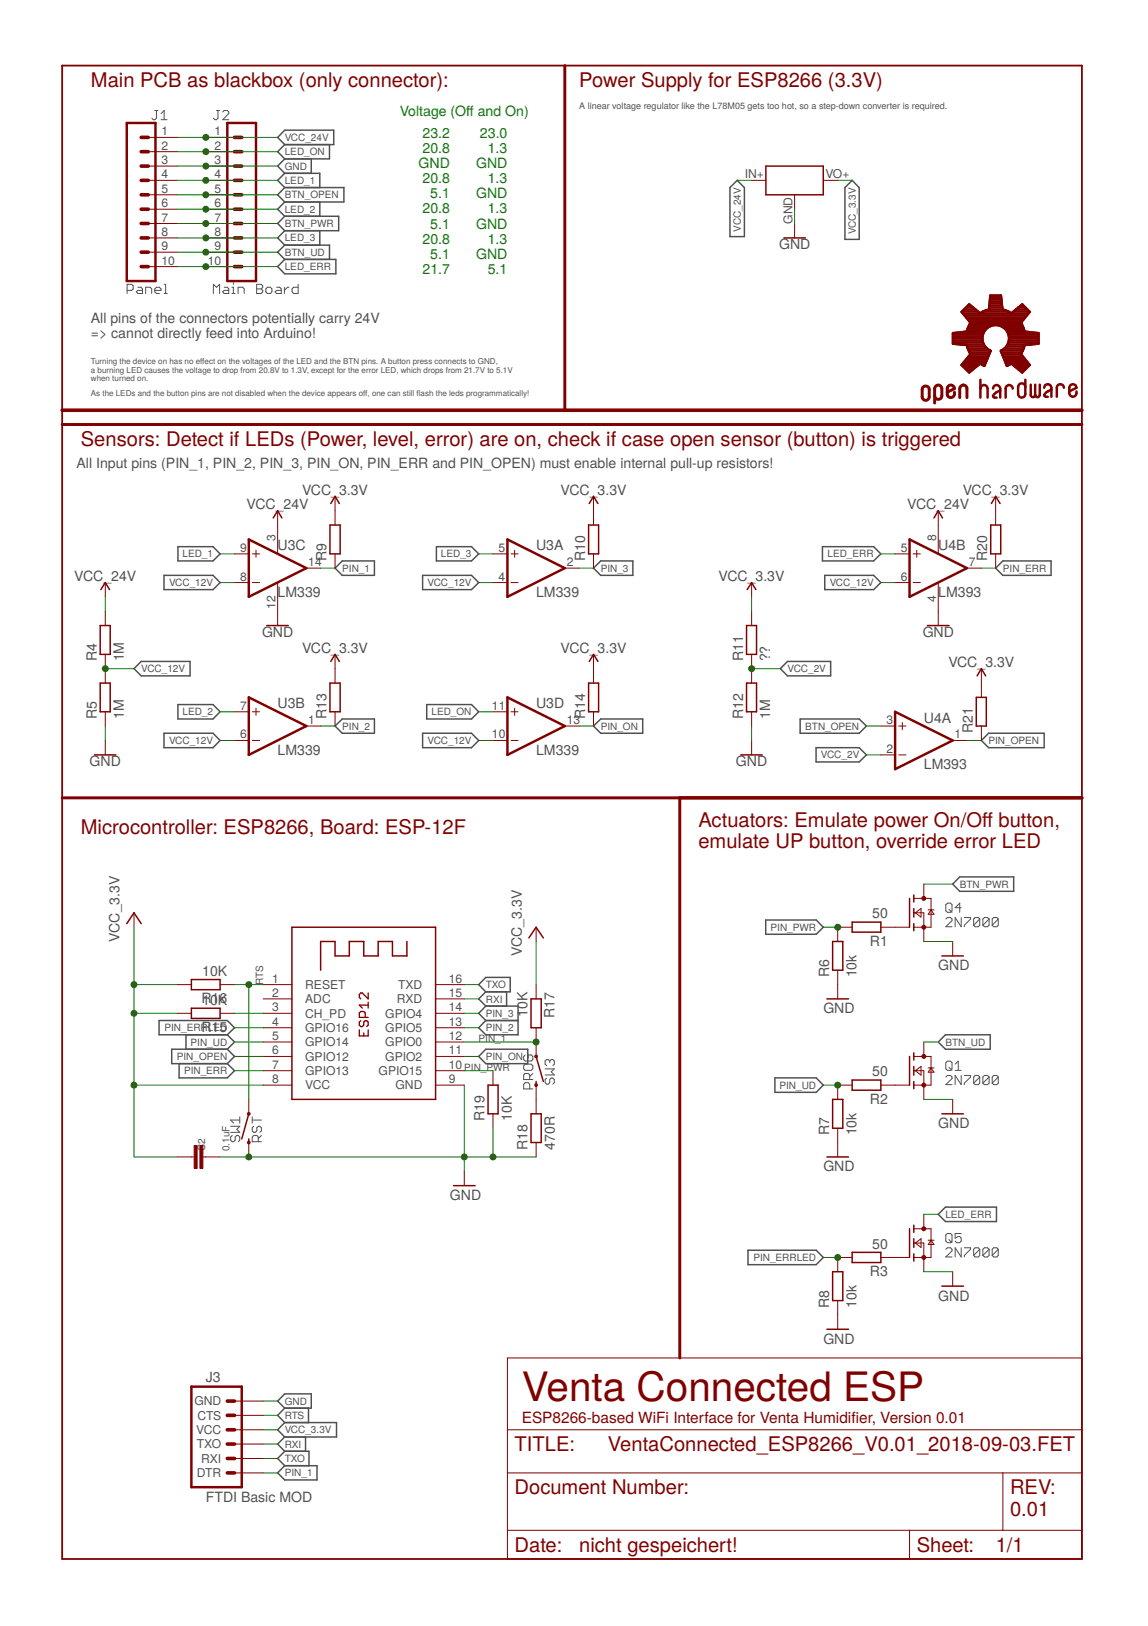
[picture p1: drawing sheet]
<svg xmlns="http://www.w3.org/2000/svg" width="148mm" height="210mm" viewBox="0 0 148 210" stroke-linecap="round" stroke-linejoin="round" font-family="sans-serif">
<g fill="none" stroke="#505050" stroke-width=".13">
<path d="M20 14.3h.4M20.2 14.3v1l-.2 .2h-.2l-.2-.2M20.8 15.5h.8M20.8 14.7l.4-.4v1.2M27.9 14.3h.4M28.1 14.3v1l-.2 .2h-.2l-.2-.2M28.7 14.5l.2-.2h.4l.2 .2v.2l-.8 .8h.8M16.4 37.5h.6l.2-.2v-.4l-.2-.2h-.6v1.2M17.8 37.1h.4l.2 .2v.6h-.6l-.2-.2 .2-.2h.6M18.8 37.9v-.8h.6l.2 .2v.6M20 37.5h.8v-.2l-.2-.2h-.4l-.2 .2v.4l.2 .2h.4M21.2 37.9h.4"/>
<path d="M21.2 36.7h.2v1.2M27.5 37.9v-1.2l.4 .4 .4-.4v1.2M28.9 37.1h.4l.2 .2v.6h-.6l-.2-.2 .2-.2h.6M29.9 37.1h.2v.8M29.9 37.9h.4M30.1 36.5v.2M30.7 37.9v-.8h.6l.2 .2v.6M33.1 36.7h.6l.2 .2v.2l-.2 .2 .2 .2v.2l-.2 .2h-.6zM33.1 37.3h.6M34.5 37.1h.4l.2 .2v.4l-.2 .2h-.4l-.2-.2v-.4zM35.7 37.1h.4l.2 .2v.6h-.6l-.2-.2 .2-.2h.6M36.7 37.1v.8"/>
<path d="M37.3 37.1h-.2l-.4 .4M38.5 36.7v1.2h-.6l-.2-.2v-.4l.2-.2h.6M122.1 118.6l.2-.2h.4l.2 .2v.3l-.8 .7h.8M122.1 116.8l.2-.2h.4l.2 .2v.8l-.2 .2h-.4l-.2-.2zM122.5 117.4l.4 .4M124.1 118.4v1.2l-.8-1.2v1.2M124.1 117.2h-.8l.6-.6v1.2M124.5 118.4h.8v.2l-.8 .8v.2M126.4 118.6v.8l-.1 .2h-.4l-.2-.2M126.4 118.6l-.1-.2h-.4l-.2 .2v.8M126.4 118.6l-.7 .8M127.7 118.6v.8l-.3 .2h-.3l-.2-.2"/>
<path d="M127.7 118.6l-.3-.2h-.3l-.2 .2v.8M127.7 118.6l-.8 .8M128.8 118.6v.8l-.1 .2h-.5l-.1-.2M128.8 118.6l-.1-.2h-.5l-.1 .2v.8M128.8 118.6l-.7 .8M67.8 136.2l-.2 .2v.4l.2 .2h.8l.2-.2v-.4l-.2-.2h-.4v.4M67.8 137.4h.8l.2 .2v.4l-.2 .2h-.8l-.2-.2v-.4zM68.4 139.4v-.6l-.2-.2h-.4l-.2 .2v.6h1.2M68.8 138.6l-.4 .4M70.4 138h1.1l-.4 .4 .4 .4h-1.1M70.5 139.2l-.1 .2v.4l.1 .2h.3l.2-.2v-.4l.1-.2h.3l.1 .2v.4l-.1 .2M71 137l-.2-.2h-.3l-.1 .2v.4l.1 .2"/>
<path d="M71 137v.2M71 137l.1-.2h.3l.1 .2v.4l-.1 .2M122.1 137.2l.2-.2h.4l.2 .2v.8l-.2 .2h-.4l-.2-.2zM122.1 139l.2-.2h.4l.2 .2v.2l-.8 .8h.8M122.5 137.8l.4 .4M123.3 138.2h.8M123.3 137.4l.4-.4v1.2M124.1 138.8v1.2l-.8-1.2v1.2M124.5 138.8h.8v.2l-.8 .8v.2M126.4 139l-.1-.2h-.4l-.2 .2v.8M126.4 139v.8l-.1 .2h-.4l-.2-.2M126.4 139l-.7 .8"/>
<path d="M127.7 139l-.3-.2h-.3l-.2 .2v.8M127.7 139v.8l-.3 .2h-.3l-.2-.2M127.7 139l-.8 .8M128.8 139l-.1-.2h-.5l-.1 .2v.8M128.8 139v.8l-.1 .2h-.5l-.1-.2M128.8 139l-.7 .8M29.8 145.4h1.1l-.3 .4 .3 .4h-1.1M30 146.6l-.2 .2v.4l.2 .2h.2l.2-.2v-.4l.2-.2h.2l.1 .2v.4l-.1 .2M30.9 144.6h-1.1l.4 .4M30.9 144.2v.8M32.6 144.2v.8M32.6 144.6h1.1"/>
<path d="M32.7 145.4l-.1 .2v.4l.1 .2h.2l.2-.2v-.4l.2-.2h.2l.2 .2v.4l-.2 .2M33.3 147.4v-.6l-.2-.2h-.4l-.1 .2v.6h1.1M33.7 146.6l-.4 .4M68.4 140.6v-.6l-.2-.2h-.4l-.2 .2v.6h1.2M122.1 159.4l.2-.2h.4l.2 .2v.8l-.2 .2h-.4l-.2-.2zM124.1 159.2h-.8v.6l.4-.2h.2l.2 .2v.4l-.2 .2h-.4l-.2-.2M122.1 161.3l.2-.2h.4l.2 .2v.2l-.8 .8h.8M122.5 160l.4 .4M124.1 161.1v1.2l-.8-1.2v1.2M124.5 161.1h.8v.2l-.8 .8v.2M126.4 161.3l-.1-.2h-.4l-.2 .2v.8M126.4 161.3v.8l-.1 .2h-.4l-.2-.2"/>
<path d="M126.4 161.3l-.7 .8M127.7 161.3l-.3-.2h-.3l-.2 .2v.8M127.7 161.3v.8l-.3 .2h-.3l-.2-.2M127.7 161.3l-.8 .8M128.8 161.3l-.1-.2h-.5l-.1 .2v.8M128.8 161.3v.8l-.1 .2h-.5l-.1-.2M128.8 161.3l-.7 .8"/>
</g>
<g fill="none" stroke="#505050" stroke-width=".19">
<path d="M36.7 18.7l-.9 .9 .9 .9M36.7 16.8h6.4v1.9h-6.4l-.9-1zM42.5 18.7v1.8h-5.8M36.7 20.5l-.9 .9 .9 1M36.7 22.4h4.6v1.8M36.7 31.6h5.8v1.9M36.7 22.4l-.9 .9 .9 .9M36.7 24.2h7.7v1.9h-7.7M36.7 26.1l-.9 .9 .9 .9M36.7 27.9h7v1.9h-7M36.7 29.8l-.9 .9 .9 .9M36.7 33.5h6.6v1.8h-6.6l-.9-.9z"/>
<path d="M36.7 24.2l-.9 .9 .9 1M36.7 27.9l-.9 1 .9 .9M36.7 31.6l-.9 1 .9 .9M40.2 20.5v1.9M41.3 26.1v1.8M41.3 29.8v1.8M95.1 23.3l1 .9v6.3h-1.9v-6.3zM110 23.3l.9 .9v6.7h-1.8v-6.7zM21.2 74.3h6.3l.9 .9-.9 .9h-6.3zM23 70.6h4.5l.9 .9-.9 .9h-4.5zM44.2 72.4h4.1v1.9h-4.1l-1-1zM54.5 74.3h6.4l.9 .9-.9 .9h-6.4z"/>
<path d="M56.3 70.6h4.6l.9 .9-.9 .9h-4.6zM77.5 72.4h4.2v1.9h-4.2l-.9-1zM106.2 70.6h6.6l.9 .9-.9 .9h-6.6zM106.4 74.3h6.4l.9 .9-.9 .9h-6.4zM129.4 72.4h6.3v1.9h-6.3l-.9-1zM18.2 85.4h6.3v1.8h-6.3l-.9-.9zM21.2 94.7h6.3l.9 .9-.9 .9h-6.3zM23 91h4.5l.9 .9-.9 .9h-4.5zM43.2 93.7l1-.9h4.1v1.9h-4.1zM54.5 94.7h6.4l.9 .9-.9 .9h-6.4zM55.1 91h5.8l.9 .9-.9 .9h-5.8zM76.6 93.7l.9-.9h5.5v1.9h-5.5z"/>
<path d="M101.6 85.4h5.6v1.8h-5.6l-.9-.9zM103.3 92.8h7.6l.9 .9-.9 1h-7.6zM105.3 96.5h5.6l.9 1-.9 .9h-5.6zM127.6 94.7h7.2v1.8h-7.2l-.9-.9zM98.8 118.8h6.5l1 .9-1 .9h-6.5zM123.9 113.2h6.9v1.9h-6.9l-.9-1zM20.5 131.7h8.8l1 1-1 .9h-8.8zM23.1 137.3v1.8h6.2l1-.9-1-.9M24 133.6v1.8M29.3 133.6l1 .9-1 .9M29.3 135.4h-7.1v1.9h7.1M29.3 135.4l1 1-1 .9"/>
<path d="M62.7 135.4h5.4v1.9h-5.4l-.9-.9zM62.7 129.9h4.2v3.7h-4.2l-.9-.9 .9-1M62.7 131.7h4.2M62.7 129.9l-.9 .9 .9 .9M62.7 126.2h3.1v1.8h-3.1l-.9-.9zM62.7 128l-.9 .9 .9 1M65.4 128v1.9M100 139.1h5.3l1 1-1 .9h-5.3zM121.1 134.5l.9-.9h5.8v1.8h-5.8zM121.1 156.8l.9-1h6.6v1.9h-6.6zM36.7 179.9h3.5v1.9h-3.5l-.9-.9zM96.5 161.4h8.8l1 .9-1 1h-8.8z"/>
<path d="M36.7 183.6l-.9 1 .9 .9M36.7 183.6h6.7v1.9h-6.7M36.7 189.2h4.2v1.9h-4.2l-.9-1zM36.7 187.3l-.9 1 .9 .9M36.7 187.3h3.2v1.9M36.7 185.5l-.9 .9 .9 .9M36.7 181.8l-.9 .9 .9 .9M39.4 185.5v1.8M39.8 181.8v1.8"/>
</g>
<path d="M72.9 8.5v44.5M8 54.8h131.6M119.1 50a.47 .47 0 0 1 .5-.1 .47 .47 0 0 1 .3 .4v.9a.46 .46 0 0 1-.4 .5 .46 .46 0 0 1-.5-.5v-.9zM120.6 51.1a.47 .47 0 0 0 .5 .5 .47 .47 0 0 0 .5-.5v-.9a.47 .47 0 0 0-.5-.5 .47 .47 0 0 0-.5 .5v1.8M122.3 50.6l.9-.4a.47 .47 0 0 0-.5-.5 .47 .47 0 0 0-.4 .5v.7a.49 .49 0 0 0 .6 .4 .49 .49 0 0 0 .3-.7M123.9 51.3v-1.1a.47 .47 0 0 1 .4-.5 .47 .47 0 0 1 .5 .5v1.1M8 103h79.7v72.3" fill="none" stroke="#800000" stroke-width=".38"/>
<g fill="none" stroke="#800000" stroke-width=".47">
<path d="M18.2 19.6h.9M18.2 17.7h.9M30.3 19.6h.9M30.3 17.7h.9M18.2 27h.9M18.2 30.7h.9M18.2 34.4h.9M18.2 23.3h.9M18.2 25.1h.9M18.2 28.9h.9M18.2 32.6h.9M18.2 21.4h.9"/>
<path d="M30.3 27h.9M30.3 30.7h.9M30.3 34.4h.9M30.3 23.3h.9M30.3 25.1h.9M30.3 28.9h.9M30.3 32.6h.9M30.3 21.4h.9M8 53h131.6M87.7 103h51.9M29.3 186.4h1M29.3 188.3h1"/>
<path d="M29.3 190.1h1M29.3 182.7h1M29.3 184.6h1M29.3 180.9h1"/>
</g>
<g fill="none" stroke="#800000" stroke-width=".19">
<path d="M98.8 21.4h7.5v3.7h-7.5zM101.2 30.7h2.7M13 76.1l.6-.9 .5 .9M35.3 66.9l.5-1 .6 1M42.6 67.8h1.3v3.7h-1.3zM42.7 65l.5-.9 .6 .9M76 67.8h1.3v3.7h-1.3zM76.1 65l.5-.9 .6 .9M96.4 76.1l.6-.9 .6 .9M120.5 66.9l.6-1 .5 1M127.9 67.8h1.3v3.7h-1.3zM128 65l.5-.9 .6 .9"/>
<path d="M12.2 97.5h2.8M12.9 80.8h1.3v3.7h-1.3zM12.9 88.2h1.3v3.7h-1.3zM34.4 80.8h2.8M42.6 88.2h1.3v3.7h-1.3zM42.7 85.4l.5-.9 .6 .9M76 88.2h1.3v3.7h-1.3zM76.1 85.4l.5-.9 .6 .9M95.6 97.5h2.8M96.4 80.8h1.2v3.7h-1.2zM96.4 88.2h1.2v3.7h-1.2zM119.7 80.8h2.8"/>
<path d="M126 90h1.3v3.7h-1.3zM126.1 87.2l.6-.9 .5 .9M16.4 119.2l.9-1.4 .9 1.4M37.7 119.7h18.5v22.2h-18.5zM110 119h3.7v1.3h-3.7zM117.4 116v3.7M117.9 115.5v.9M117.9 117.3v1.1M117.9 119.2v.9M24.7 130.2h3.7v1.3h-3.7zM24.7 126.4h3.7v1.4h-3.7zM52.5 121.5v1.9h-1.8v-1.9h-1.9v1.9h-1.9v-1.9h-1.8v1.9h-1.9v-1.9h-1.8v3.7"/>
<path d="M68.3 121.1l.9-1.4 .9 1.4M68.5 128.9h1.3v3.8h-1.3zM69.2 139.6v.5M69.2 136.4l.9 3.2M106.7 128.9h2.8M107.5 121.5h1.3v3.7h-1.3zM110 139.4h3.7v1.3h-3.7zM117.4 136.4v3.7M117.9 135.9v.9M117.9 137.7v1.1M117.9 139.6v.9M121.6 123.4h2.7"/>
<path d="M32.1 147v.5M32.1 143.8l-.9 3.2M58.5 153.1h2.8M63 140.1h1.3v3.7h-1.3zM68.5 143.8h1.3v3.7h-1.3zM106.7 149.4h2.8M107.5 141.9h1.3v3.7h-1.3zM117.4 158.6v3.7M117.9 158.2v.9M117.9 159.9v1.1M121.6 143.8h2.7M106.7 171.6h2.8"/>
<path d="M107.5 164.2h1.3v3.7h-1.3zM110 161.7h3.7v1.3h-3.7zM117.9 161.9v.9M121.6 166h2.7"/>
</g>
<g fill="none" stroke="#800000" stroke-width=".13">
<path d="M19.1 19.6h3.8M19.1 17.7h3.8M26.6 19.6h3.7M26.6 17.7h3.7M19.1 34.4h3.8M19.1 30.7h3.8M19.1 27h3.8M19.1 23.3h3.8M19.1 32.6h3.8M19.1 28.9h3.8M19.1 25.1h3.8M19.1 21.4h3.8"/>
<path d="M26.6 34.4h3.7M26.6 30.7h3.7M26.6 27h3.7M26.6 23.3h3.7M26.6 32.6h3.7M26.6 28.9h3.7M26.6 25.1h3.7M26.6 21.4h3.7M97 23.3h1.8M102.6 25.1v1.9M102.6 28.9v1.8M106.3 23.3h1.8"/>
<path d="M13.6 75.2v1.8M13.6 78.9v1.9M30.3 71.5h1.8M30.3 75.2h1.8M32.6 71.5h.9M32.6 75.2h.9M33 71v.9M35.8 65.9v5.6M35.8 75.2v5.6M39.5 73.3h1.9M43.2 64.1v3.7M43.2 71.5v1.8"/>
<path d="M63.6 71.5h1.9M63.6 75.2h1.9M66 71.5h.9M66 75.2h.9M66.4 71v.9M72.9 73.3h1.9M76.6 64.1v3.7M76.6 71.5v1.8M97 75.2v1.8M97 78.9v1.9M115.5 71.5h1.9M115.5 75.2h1.9"/>
<path d="M117.9 71.5h.9M117.9 75.2h.9M118.3 71v.9M121.1 65.9v5.6M121.1 75.2v5.6M124.8 73.3h1.9M128.5 64.1v3.7M128.5 71.5v1.8M13.6 84.5v3.7M13.6 91.9v1.8M13.6 95.6v1.9M30.3 95.6h1.8"/>
<path d="M30.3 91.9h1.8M32.6 95.6h.9M32.6 91.9h.9M33 91.4v1M39.5 93.7h1.9M43.2 84.5v3.7M43.2 91.9v1.8M63.6 95.6h1.9M63.6 91.9h1.9M66 95.6h.9M66 91.9h.9M66.4 91.4v1"/>
<path d="M72.9 93.7h1.9M76.6 84.5v3.7M76.6 91.9v1.8M97 84.5v3.7M97 91.9v1.8M97 95.6v1.9M113.7 93.7h1.8M113.7 97.5h1.8M116 93.7h.9M116 97.5h.9M116.5 93.3v.9M123 95.6h1.8"/>
<path d="M126.7 86.3v3.7M126.7 93.7v1.9M17.3 117.8v1.9M69.2 119.7v1.8M110 119.7h-1.9v1.8M113.7 119.7h3.7M117.9 116h2.3v3.7h-2.3M117.9 117.8h1.3v3.7M118.1 117.8l.8-.5v1.1zM119.2 114.1v1.9M119.8 117.5h.7M120.2 117.5l.3 .5h-.7z"/>
<path d="M22.9 127.1h1.8M22.9 130.8h1.8M28.4 127.1h1.9M28.4 130.8h1.9M34 127.1h3.7M34 128.9h3.7M34 130.8h3.7M34 132.7h3.7M34 134.5h3.7M34 136.4h3.7M34 138.2h3.7M56.2 127.1h3.7"/>
<path d="M56.2 128.9h3.7M56.2 130.8h3.7M56.2 132.7h3.7M56.2 134.5h3.7M56.2 136.4h3.7M56.2 138.2h3.7M63.6 138.2v1.9M69.2 127.1v1.8M69.2 132.7v3.7M108.1 125.2v3.7M117.9 136.4h2.3v3.7h-2.3M117.9 138.2h1.3v3.7"/>
<path d="M118.1 138.2l.8-.5v1.1zM119.2 134.5v1.9M119.8 137.9h.7M120.2 137.9l.3 .5h-.7zM123 121.5v1.9M22.9 149.4h2.2M26.2 149.4h2.2M32.1 141.9v1.9M32.1 147.5v1.9M34 140.1h3.7M56.2 140.1h3.7M59.9 151.2v1.9"/>
<path d="M63.6 143.8v1.8M69.2 140.1v3.7M69.2 147.5v1.9M108.1 145.6v3.8M110 140.1h-1.9v1.8M113.7 140.1h3.7M117.9 158.6h2.3v3.7h-2.3M119.2 156.8v1.8M123 141.9v1.9M65.5 175.3h74.1v26h-74.1zM108.1 167.9v3.7M110 162.3h-1.9v1.9"/>
<path d="M113.7 162.3h3.7M117.9 160.5h1.3v3.7M118.1 160.5l.8-.6v1.1zM119.8 160.1h.7M120.2 160.1l.3 .6h-.7zM123 164.2v1.8M30.3 190.1h3.7M30.3 188.3h3.7M30.3 186.4h3.7M30.3 184.6h3.7M30.3 182.7h3.7M30.3 180.9h3.7"/>
<path d="M65.5 190.1h74.1M65.5 184.6h74.1M65.5 197.5h74.1M117.4 197.5v3.8M129.4 190.1v7.4"/>
</g>
<g fill="none" stroke="#800000" stroke-width=".32">
<path d="M16.4 15.9h3.7v20.4h-3.7zM29.3 15.9h3.7v20.4h-3.7zM124.4 40h1.5M124.7 39.7h.9M125 39.4h.2M127.7 40l-1.2 .4M127.7 40l.1-1.8h1.4l.2 1.8M127.7 40h1.7M127.7 39.7h1.6M127.7 39.4h1.6M127.7 39.2h1.6M127.8 38.9h1.5"/>
<path d="M127.8 38.6h1.4M127.8 38.4h1.4M129.4 40l1.1 .4M131.1 40h1.5M131.4 39.7h.9M131.8 39.4h.3M123 44.2h3.9M123 43.9h3.8M123 43.7h3.8M123 43.4h3.8M123 43.1h3.9M124 44.5h3"/>
<path d="M124.1 47.1h2.2M124.2 40.2h2M124.3 42.9h2.7M124.3 40.5h8.4M124.3 46.8h2.9M124.4 47.4h1.5M124.5 40.7h8M124.6 46.6h2.7M124.7 47.6h.9M124.8 41h7.5M124.8 44.5l.5 1.2M124.8 42.8l-1.8 .2v1.4l1.8 .1"/>
<path d="M124.8 46.3h2.6M124.8 44.7h2.3M124.8 42.6h2.3M124.9 47.9h.4M124.9 45h2.5M124.9 42.3h2.5M125 41.3h7.1M125 46.1h2.5M125 45.3h2.8M125.1 42.1h2.8M125.2 45.5h2.5M125.2 41.8h6.6"/>
<path d="M125.2 41.6h6.6M125.2 45.8h2.4M125.3 41.7l-.5 1.1M125.3 45.7l-1.2 1.4M126.5 46.9l.5 .3M126.5 40.4l-1.4-1.1-1 1 1.2 1.4M126.5 46.9l-1.4 1.2-1-1M126.5 50.2a.47 .47 0 0 1 .5-.5 .47 .47 0 0 1 .5 .5v1.1M126.5 49v2.3M126.8 43.7a1.79 1.79 0 0 0 1 1.6M126.8 43.7a1.74 1.74 0 0 1 2.7-1.5 1.74 1.74 0 0 1-.3 3.1M126.8 43.7v.2"/>
<path d="M126.8 43.9l.1 .3M126.8 43.4v.3M126.8 47.1h.3M126.9 44.2l.3 .7 .6 .4M126.9 40.2h3.2M127.8 45.3l-.8 1.9M128.2 50.2a.47 .47 0 0 1 .4-.5 .47 .47 0 0 1 .5 .5v1.1M129.1 50.4a1.14 1.14 0 0 0-.9 .8l.4 .1M129.2 42.1h2.8M129.2 45.3l.8 1.9M129.2 45.3h2.8M129.3 45.5h2.5"/>
<path d="M129.4 45.8h2.4M129.5 46.1h2.5M129.6 46.3h2.6M129.6 42.3h2.5M129.6 45h2.5M129.7 46.6h2.8M129.8 46.8h2.9M129.9 42.6a1.74 1.74 0 0 0-1.8-.6 1.74 1.74 0 0 0-1.3 1.4M129.9 42.6a1.75 1.75 0 0 1-.7 2.7M129.9 42.6h2.3M129.9 44.7h2.3M129.9 47.1h.3"/>
<path d="M130 42.9h2.7M130.1 44.5h3M130.2 43.1h3.8M130.2 44.2h3.8M130.2 43.9h3.8M130.2 43.4h3.8M130.2 43.7h3.8M130.5 46.9l-.5 .3M130.5 46.9l1.4 1.2 1-1M130.5 40.4l1.4-1.1 1 1-1.1 1.4M130.7 50.2a.46 .46 0 0 0-.5-.5 .46 .46 0 0 0-.4 .5v1.1M130.8 47.1h2.1"/>
<path d="M130.8 40.2h2.1M131.1 47.4h1.5M131.4 47.6h1M131.7 47.9h.4M131.8 41.7l.4 1.1M131.8 45.7l1.1 1.4M132.2 44.5l-.4 1.2M132.2 42.8l1.8 .2v1.4l-1.8 .1M132.3 49v1.9a.47 .47 0 0 1-.4 .4 .47 .47 0 0 1-.5-.4v-1a.47 .47 0 0 1 .5-.4 .47 .47 0 0 1 .4 .4M133 49.7v1.3a.29 .29 0 0 0 .3 .3 .29 .29 0 0 0 .3-.3 .3 .3 0 0 0 .3 .3 .3 .3 0 0 0 .3-.3v-1.3M133.6 49.7v1.4M134.8 50.1a.47 .47 0 0 1 .4-.5 .47 .47 0 0 1 .5 .5v1.1"/>
<path d="M135.7 50.3a1.08 1.08 0 0 0-.9 .8l.4 .1M137.3 50.1a.46 .46 0 0 0-.4-.5 .46 .46 0 0 0-.5 .5v1.1M138 50.5l.9-.4a.47 .47 0 0 0-.4-.5 .47 .47 0 0 0-.5 .5v.7a.49 .49 0 0 0 .6 .4 .49 .49 0 0 0 .3-.7M32.1 69.6l7.4 3.7-7.4 3.7zM65.5 69.6l7.4 3.7-7.4 3.7zM117.4 69.6l7.4 3.7-7.4 3.7zM32.1 90l7.4 3.7-7.4 3.8zM65.5 90l7.4 3.7-7.4 3.8zM115.5 91.9l7.5 3.7-7.5 3.7zM24.7 179h6.5v13h-6.5z"/>
<circle cx="69.2" cy="136.4" r=".08"/>
<circle cx="32.1" cy="147.5" r=".08"/>
<circle cx="32.1" cy="143.8" r=".08"/>
<circle cx="69.2" cy="140.1" r=".08"/>
</g>
<g fill="#800000" stroke="#800000" stroke-width=".13">
<path d="M25.1 147.9h.3v2.9h-.3z"/>
<path d="M25.8 147.9h.4v2.9h-.4z"/>
</g>
<path d="M46.4 132.9v.8h1.1v-.8M46.6 131.8l-.2 .2v.3l.2 .2h.2l.1-.2v-.3l.2-.2h.2l.2 .2v.3l-.2 .2M46.9 133.3v.4M47.1 131.3v-.5l-.2-.2h-.3l-.2 .2v.5h1.1M47.5 128.2v.7l-.7-.7h-.2l-.2 .2v.4l.2 .1M47.5 129.4v.7M47.5 129.8h-1.1l.4 .3" fill="none" stroke="#800000" stroke-width=".17"/>
<path d="M8 8.5h131.6v192.8h-131.6z" fill="none" stroke="#800000" stroke-width=".23"/>
<g fill="#800000" stroke="#800000" stroke-width=".13">
<circle cx="119.2" cy="119.7" r=".25"/>
<circle cx="119.2" cy="116" r=".25"/>
<circle cx="119.2" cy="140.1" r=".25"/>
<circle cx="119.2" cy="136.4" r=".25"/>
<circle cx="119.2" cy="162.3" r=".25"/>
<circle cx="119.2" cy="158.6" r=".25"/>
</g>
<g fill="none" stroke="#008000" stroke-width=".13">
<path d="M22.9 19.6h12.9M22.9 17.7h12.9M22.9 21.4h12.9M22.9 23.3h12.9M22.9 27h12.9M22.9 30.7h12.9M22.9 34.4h12.9M22.9 25.1h12.9M22.9 28.9h12.9M22.9 32.6h12.9M95.1 23.3h1.9M102.6 27v1.9"/>
<path d="M108.1 23.3h1.9M13.6 77v1.9M28.4 71.5h1.9M28.4 75.2h1.9M41.4 73.3h1.8M61.8 71.5h1.8M61.8 75.2h1.8M74.8 73.3h1.8M97 77v1.9M113.7 71.5h1.8M113.7 75.2h1.8M126.7 73.3h1.8"/>
<path d="M13.6 93.7v1.9M13.6 86.3h3.7M28.4 91.9h1.9M28.4 95.6h1.9M41.4 93.7h1.8M61.8 91.9h1.8M61.8 95.6h1.8M74.8 93.7h1.8M97 93.7v1.9M97 86.3h3.7M111.8 93.7h1.9M111.8 97.5h1.9"/>
<path d="M124.8 95.6h1.9M17.3 119.7v29.7h5.6M106.3 119.7h1.8M119.2 114.1h3.8M17.3 127.1h5.6M17.3 130.8h5.6M30.3 138.2h3.7M30.3 134.5h3.7M30.3 127.1h3.7M30.3 130.8h3.7M30.3 136.4h3.7M30.3 132.7h3.7"/>
<path d="M32.1 127.1v14.8M59.9 138.2h3.7M59.9 134.5h9.3M59.9 127.1h1.9M59.9 130.8h1.9M59.9 136.4h1.9M59.9 132.7h1.9M59.9 128.9h1.9M69.2 121.5v5.6M119.2 134.5h1.9M119.2 121.5h3.8M17.3 140.1h16.7"/>
<path d="M28.4 149.4h40.8M59.9 140.1v11.1M63.6 145.6v3.8M106.3 140.1h1.8M119.2 141.9h3.8M119.2 156.8h1.9M106.3 162.3h1.8M119.2 164.2h3.8M34 180.9h1.8M34 184.6h1.8M34 190.1h1.8M34 188.3h1.8"/>
<path d="M34 186.4h1.8M34 182.7h1.8"/>
</g>
<g fill="#008000" stroke="#008000" stroke-width=".13">
<circle cx="108.1" cy="119.7" r=".38"/>
<circle cx="108.1" cy="140.1" r=".38"/>
<circle cx="26.6" cy="21.4" r=".38"/>
<circle cx="59.9" cy="149.4" r=".38"/>
<circle cx="63.6" cy="149.4" r=".38"/>
<circle cx="32.1" cy="149.4" r=".38"/>
<circle cx="26.6" cy="19.6" r=".38"/>
<circle cx="26.6" cy="23.3" r=".38"/>
<circle cx="26.6" cy="27" r=".38"/>
<circle cx="26.6" cy="30.7" r=".38"/>
<circle cx="26.6" cy="34.4" r=".38"/>
<circle cx="26.6" cy="25.1" r=".38"/>
<circle cx="26.6" cy="28.9" r=".38"/>
<circle cx="26.6" cy="32.6" r=".38"/>
<circle cx="26.6" cy="17.7" r=".38"/>
<circle cx="17.3" cy="127.1" r=".38"/>
<circle cx="17.3" cy="130.8" r=".38"/>
<circle cx="17.3" cy="140.1" r=".38"/>
<circle cx="69.2" cy="134.5" r=".38"/>
<circle cx="13.6" cy="86.3" r=".38"/>
<circle cx="108.1" cy="162.3" r=".38"/>
<circle cx="97" cy="86.3" r=".38"/>
<circle cx="32.1" cy="127.1" r=".38"/>
</g>
<text font-size="5.2" fill="#800000" x="67.3" y="180.9">Venta Connected ESP</text>
<g font-size="2.6" fill="#800000">
<text x="11.7" y="11.2">Main PCB as blackbox (only connector):</text>
<text x="74.8" y="11.2">Power Supply for ESP8266 (3.3V)</text>
<text x="10.4" y="57.6">Sensors: Detect if LEDs (Power, level, error) are on, check if case open sensor (button) is triggered</text>
<text x="10.4" y="107.6">Microcontroller: ESP8266, Board: ESP-12F</text>
<text x="90.1" y="106.7">Actuators: Emulate power On/Of button,</text>
<text x="126.8" y="106.7">f</text>
<text x="90.1" y="109.5">emulate UP button, override error LED</text>
<text x="66.4" y="187.3">TITLE:</text>
<text x="78.5" y="187.3">VentaConnected_ESP8266_V0.01_2018-09-03.FET</text>
<text x="66.4" y="192.9">Document Number:</text>
<text x="130.4" y="195.7">0.01</text>
<text x="130.4" y="192.9">REV:</text>
<text x="66.4" y="200.3">Date:</text>
<text x="74.8" y="200.3">nicht gespeichert!</text>
<text x="118.3" y="200.3">Sheet:</text>
<text x="128.5" y="200.3">1/1</text>
</g>
<g font-size="2" fill="#800000">
<text x="67.3" y="183.6">ESP8266-based WiFi Interface for Venta Humidifer, Version 0.01</text>
<text x="109.9" y="183.6">i</text>
</g>
<g font-size="1.8" fill="#008000">
<text x="51.6" y="15">Voltage (Of and On)</text>
<text x="54.5" y="17.8">23.2</text>
<text x="60.2" y="15">f</text>
<text x="62" y="17.8">23.0</text>
<text x="54" y="21.7">GND</text>
<text x="54.5" y="19.8">20.8</text>
<text x="54.5" y="23.7">20.8</text>
<text x="61.4" y="21.7">GND</text>
<text x="62.9" y="19.8">1.3</text>
<text x="62.9" y="23.7">1.3</text>
<text x="54.5" y="27.6">20.8</text>
<text x="55.5" y="25.6">5.1</text>
<text x="55.5" y="29.5">5.1</text>
<text x="61.4" y="25.6">GND</text>
<text x="61.4" y="29.5">GND</text>
<text x="62.9" y="27.6">1.3</text>
<text x="54.5" y="31.4">20.8</text>
<text x="54.5" y="35.3">21.7</text>
<text x="55.5" y="33.4">5.1</text>
<text x="61.4" y="33.4">GND</text>
<text x="62.9" y="31.4">1.3</text>
<text x="62.9" y="35.3">5.1</text>
</g>
<g font-size="1.8" fill="#505050">
<text x="100.5" y="32.2">GND</text>
<text x="11.7" y="41.7">All pins of the connectors potentially carry 24V</text>
<text x="11.7" y="43.7">=&gt; cannot directly feed into Arduino!</text>
<text x="9.9" y="60.4">All Input pins (PIN_1, PIN_2, PIN_3, PIN_ON, PIN_ERR and PIN_OPEN) must enable internal pull-up resistors!</text>
<text x="31.8" y="65.7">VCC_24V</text>
<text x="39" y="63.9">VCC_3.3V</text>
<text x="72.4" y="63.9">VCC_3.3V</text>
<text x="117.1" y="65.7">VCC_24V</text>
<text x="124.3" y="63.9">VCC_3.3V</text>
<text x="35.8" y="71">U3C</text>
<text x="69.2" y="71">U3A</text>
<text x="121.1" y="71">U4B</text>
<text x="9.6" y="75">VCC_24V</text>
<text x="35.8" y="77.1">LM339</text>
<text x="42.1" y="72.4" transform="rotate(-90 42.1 72.4)">R9</text>
<text x="69.2" y="77.1">LM339</text>
<text x="75.5" y="72.4" transform="rotate(-90 75.5 72.4)">R10</text>
<text x="92.7" y="75">VCC_3.3V</text>
<text x="121.1" y="77.1">LM393</text>
<text x="127.4" y="72.4" transform="rotate(-90 127.4 72.4)">R20</text>
<text x="33.8" y="82.2">GND</text>
<text x="119.1" y="82.2">GND</text>
<text x="12.5" y="85.4" transform="rotate(-90 12.5 85.4)">R4</text>
<text x="16" y="85.4" transform="rotate(-90 16 85.4)">1M</text>
<text x="39" y="84.3">VCC_3.3V</text>
<text x="72.4" y="84.3">VCC_3.3V</text>
<text x="95.9" y="85.4" transform="rotate(-90 95.9 85.4)">R11</text>
<text x="99.4" y="85.4" transform="rotate(-90 99.4 85.4)">??</text>
<text x="122.4" y="86.1">VCC_3.3V</text>
<text x="12.5" y="92.8" transform="rotate(-90 12.5 92.8)">R5</text>
<text x="16" y="92.8" transform="rotate(-90 16 92.8)">1M</text>
<text x="35.8" y="91.4">U3B</text>
<text x="42.1" y="92.8" transform="rotate(-90 42.1 92.8)">R13</text>
<text x="69.2" y="91.4">U3D</text>
<text x="75.5" y="92.8" transform="rotate(-90 75.5 92.8)">R14</text>
<text x="95.9" y="92.8" transform="rotate(-90 95.9 92.8)">R12</text>
<text x="99.4" y="92.8" transform="rotate(-90 99.4 92.8)">1M</text>
<text x="119.2" y="93.3">U4A</text>
<text x="125.6" y="94.7" transform="rotate(-90 125.6 94.7)">R21</text>
<text x="11.6" y="98.9">GND</text>
<text x="35.8" y="97.4">LM339</text>
<text x="69.2" y="97.4">LM339</text>
<text x="95" y="98.9">GND</text>
<text x="119.2" y="99.3">LM393</text>
<text x="112.6" y="118.6">50</text>
<text x="15.4" y="121.5" transform="rotate(-90 15.4 121.5)">VCC_3.3V</text>
<text x="26.1" y="126">10K</text>
<text x="67.3" y="123.4" transform="rotate(-90 67.3 123.4)">VCC_3.3V</text>
<text x="112.3" y="122.1">R1</text>
<text x="121.1" y="125.2">GND</text>
<text x="26" y="129.5">R16</text>
<text x="26.1" y="129.7">10K</text>
<text x="68.1" y="131.3" transform="rotate(-90 68.1 131.3)">10K</text>
<text x="71.6" y="131.4" transform="rotate(-90 71.6 131.4)">R17</text>
<text x="106.3" y="130.8">GND</text>
<text x="107" y="126.2" transform="rotate(-90 107 126.2)">R6</text>
<text x="110.5" y="126.2" transform="rotate(-90 110.5 126.2)">10k</text>
<text x="26" y="133.2">R15</text>
<text x="112.3" y="142.5">R2</text>
<text x="112.6" y="139">50</text>
<text x="62.5" y="144.7" transform="rotate(-90 62.5 144.7)">R19</text>
<text x="66" y="144.7" transform="rotate(-90 66 144.7)">10K</text>
<text x="68.1" y="148.4" transform="rotate(-90 68.1 148.4)">R18</text>
<text x="71.6" y="148.4" transform="rotate(-90 71.6 148.4)">470R</text>
<text x="107" y="146.6" transform="rotate(-90 107 146.6)">R7</text>
<text x="110.5" y="146.6" transform="rotate(-90 110.5 146.6)">10k</text>
<text x="121.1" y="145.6">GND</text>
<text x="58.1" y="154.9">GND</text>
<text x="106.3" y="151.2">GND</text>
<text x="112.6" y="161.2">50</text>
<text x="112.3" y="164.7">R3</text>
<text x="121.1" y="167.9">GND</text>
<text x="106.3" y="173.4">GND</text>
<text x="107" y="168.8" transform="rotate(-90 107 168.8)">R8</text>
<text x="110.5" y="168.8" transform="rotate(-90 110.5 168.8)">10k</text>
<text x="26.6" y="178.5">J3</text>
<text x="26.6" y="193.8">FTDI Basic MOD</text>
</g>
<g font-size="1.6" fill="#505050">
<text x="20.8" y="17.5">1</text>
<text x="27.7" y="17.5">1</text>
<text x="20.8" y="23">4</text>
<text x="20.8" y="19.3">2</text>
<text x="20.8" y="21.2">3</text>
<text x="27.7" y="23">4</text>
<text x="27.7" y="19.3">2</text>
<text x="27.7" y="21.2">3</text>
<text x="96.1" y="23">IN+</text>
<text x="106.5" y="23">VO+</text>
<text x="20.8" y="26.7">6</text>
<text x="20.8" y="28.6">7</text>
<text x="20.8" y="24.9">5</text>
<text x="27.7" y="26.7">6</text>
<text x="27.7" y="28.6">7</text>
<text x="27.7" y="24.9">5</text>
<text x="102.3" y="28.9" transform="rotate(-90 102.3 28.9)">GND</text>
<text x="20.8" y="34.2">10</text>
<text x="20.8" y="30.4">8</text>
<text x="20.8" y="32.3">9</text>
<text x="26.8" y="34.2">10</text>
<text x="27.7" y="30.4">8</text>
<text x="27.7" y="32.3">9</text>
<text x="31" y="71.2">9</text>
<text x="35.6" y="69.8" transform="rotate(-90 35.6 69.8)">3</text>
<text x="64.4" y="71.2">5</text>
<text x="116.3" y="71.2">5</text>
<text x="120.8" y="69.8" transform="rotate(-90 120.8 69.8)">8</text>
<text x="31" y="74.9">8</text>
<text x="39.8" y="73.1">14</text>
<text x="64.4" y="74.9">4</text>
<text x="73.2" y="73.1">2</text>
<text x="116.3" y="74.9">6</text>
<text x="120.8" y="77.8" transform="rotate(-90 120.8 77.8)">4</text>
<text x="125.1" y="73.1">7</text>
<text x="35.6" y="78.6" transform="rotate(-90 35.6 78.6)">12</text>
<text x="31" y="95.3">6</text>
<text x="31" y="91.6">7</text>
<text x="39.8" y="93.5">1</text>
<text x="63.5" y="95.3">10</text>
<text x="63.5" y="91.6">11</text>
<text x="73.2" y="93.5">13</text>
<text x="114.4" y="93.5">3</text>
<text x="123.2" y="95.3">1</text>
<text x="114.4" y="97.2">2</text>
<text x="35.1" y="126.8">1</text>
<text x="35.1" y="128.7">2</text>
<text x="35.1" y="130.6">3</text>
<text x="39.4" y="127.7">RESET</text>
<text x="39.4" y="129.5">ADC</text>
<text x="39.4" y="131.4">CH_PD</text>
<text x="49.7" y="131.4">GPIO4</text>
<text x="51.2" y="129.5">RXD</text>
<text x="51.4" y="127.7">TXD</text>
<text x="57.9" y="130.6">14</text>
<text x="57.9" y="128.7">15</text>
<text x="57.9" y="126.8">16</text>
<text x="35.1" y="132.4">4</text>
<text x="35.1" y="134.3">5</text>
<text x="35.1" y="136.1">6</text>
<text x="35.1" y="138">7</text>
<text x="39.4" y="133.2">GPIO16</text>
<text x="39.4" y="135.1">GPIO14</text>
<text x="39.4" y="136.9">GPIO12</text>
<text x="49.7" y="136.9">GPIO2</text>
<text x="49.7" y="135.1">GPIO0</text>
<text x="49.7" y="133.2">GPIO5</text>
<text x="57.9" y="138">10</text>
<text x="57.9" y="136.1">11</text>
<text x="57.9" y="134.3">12</text>
<text x="57.9" y="132.4">13</text>
<text x="35.1" y="139.8">8</text>
<text x="39.4" y="138.8">GPIO13</text>
<text x="39.4" y="140.6">VCC</text>
<text x="48.9" y="138.8">GPIO15</text>
<text x="51" y="140.6">GND</text>
<text x="57.9" y="139.8">9</text>
<text x="25.1" y="181.4">GND</text>
<text x="25.3" y="185.1">VCC</text>
<text x="25.5" y="183.3">CTS</text>
<text x="25.4" y="190.7">DTR</text>
<text x="25.4" y="187">TXO</text>
<text x="26" y="188.8">RXI</text>
</g>
<g font-size="1.3" fill="#505050">
<text x="36.8" y="21.9">GND</text>
<text x="36.8" y="20">LED_ON</text>
<text x="36.8" y="23.8">LED_1</text>
<text x="36.8" y="18.2">VCC_24V</text>
<text x="36.8" y="27.5">LED_2</text>
<text x="36.8" y="25.6">BTN_OPEN</text>
<text x="36.8" y="29.3">BTN_PWR</text>
<text x="95.6" y="29.9" transform="rotate(-90 95.6 29.9)">VCC_24V</text>
<text x="36.8" y="31.2">LED_3</text>
<text x="36.8" y="34.9">LED_ERR</text>
<text x="36.8" y="33">BTN_UD</text>
<text x="110.4" y="30.3" transform="rotate(-90 110.4 30.3)">VCC_3.3V</text>
<text x="23.5" y="72">LED_1</text>
<text x="56.9" y="72">LED_3</text>
<text x="106.8" y="72">LED_ERR</text>
<text x="21.8" y="75.7">VCC_12V</text>
<text x="44.2" y="73.8">PIN_1</text>
<text x="55.2" y="75.7">VCC_12V</text>
<text x="77.5" y="73.8">PIN_3</text>
<text x="107.1" y="75.7">VCC_12V</text>
<text x="129.4" y="73.8">PIN_ERR</text>
<text x="18.2" y="86.8">VCC_12V</text>
<text x="101.6" y="86.8">VCC_2V</text>
<text x="23.5" y="92.3">LED_2</text>
<text x="44.2" y="94.2">PIN_2</text>
<text x="55.7" y="92.3">LED_ON</text>
<text x="77.5" y="94.2">PIN_ON</text>
<text x="103.9" y="94.2">BTN_OPEN</text>
<text x="21.8" y="96.1">VCC_12V</text>
<text x="55.2" y="96.1">VCC_12V</text>
<text x="105.9" y="97.9">VCC_2V</text>
<text x="127.6" y="96.1">PIN_OPEN</text>
<text x="123.9" y="114.6">BTN_PWR</text>
<text x="99.5" y="120.2">PIN_PWR</text>
<text x="34" y="127.1" transform="rotate(-90 34 127.1)">RTS</text>
<text x="62.7" y="131.3">PIN_3</text>
<text x="62.7" y="127.6">TXO</text>
<text x="62.7" y="129.4">RXI</text>
<text x="21.2" y="133.1">PIN_ERRLED</text>
<text x="22.8" y="136.8">PIN_OPEN</text>
<text x="24.6" y="135">PIN_UD</text>
<text x="61.8" y="134.5">PIN_1</text>
<text x="62.7" y="136.8">PIN_ON</text>
<text x="62.7" y="133.1">PIN_2</text>
<text x="122" y="135">BTN_UD</text>
<text x="23.8" y="138.7">PIN_ERR</text>
<text x="59.9" y="138.2">PIN_PWR</text>
<text x="100.6" y="140.5">PIN_UD</text>
<text x="26.5" y="148.6" transform="rotate(-90 26.5 148.6)">C2</text>
<text x="29.6" y="148.6" transform="rotate(-90 29.6 148.6)">0.1uF</text>
<text x="122" y="157.2">LED_ERR</text>
<text x="97.2" y="162.8">PIN_ERRLED</text>
<text x="36.8" y="181.3">GND</text>
<text x="36.8" y="185">VCC_3.3V</text>
<text x="36.8" y="183.2">RTS</text>
<text x="36.8" y="190.6">PIN_1</text>
<text x="36.8" y="188.7">TXO</text>
<text x="36.8" y="186.9">RXI</text>
</g>
<text font-size="1.2" fill="#505050" x="74.8" y="14">A linear voltage regulator like the L78M05 gets too hot, so a step-down converter is required.</text>
<g font-size="1" fill="#505050">
<text x="11.7" y="47">Turning the device on has no efect on the voltages of the LED and the BTN pins. A button press connects to GND,</text>
<text x="25.9" y="47">f</text>
<text x="11.7" y="48.1">a burning LED causes the voltage to drop from 20.8V to 1.3V, except for the error LED, which drops from 21.7V to 5.1V</text>
<text x="11.7" y="49.2">when turned on.</text>
<text x="11.7" y="51.1">As the LEDs and the button pins are not disabled when the device appears of, one can still fash the leds programmatically!</text>
<text x="46.9" y="51.1">f</text>
<text x="53.8" y="51.1">l</text>
</g>
</svg>
